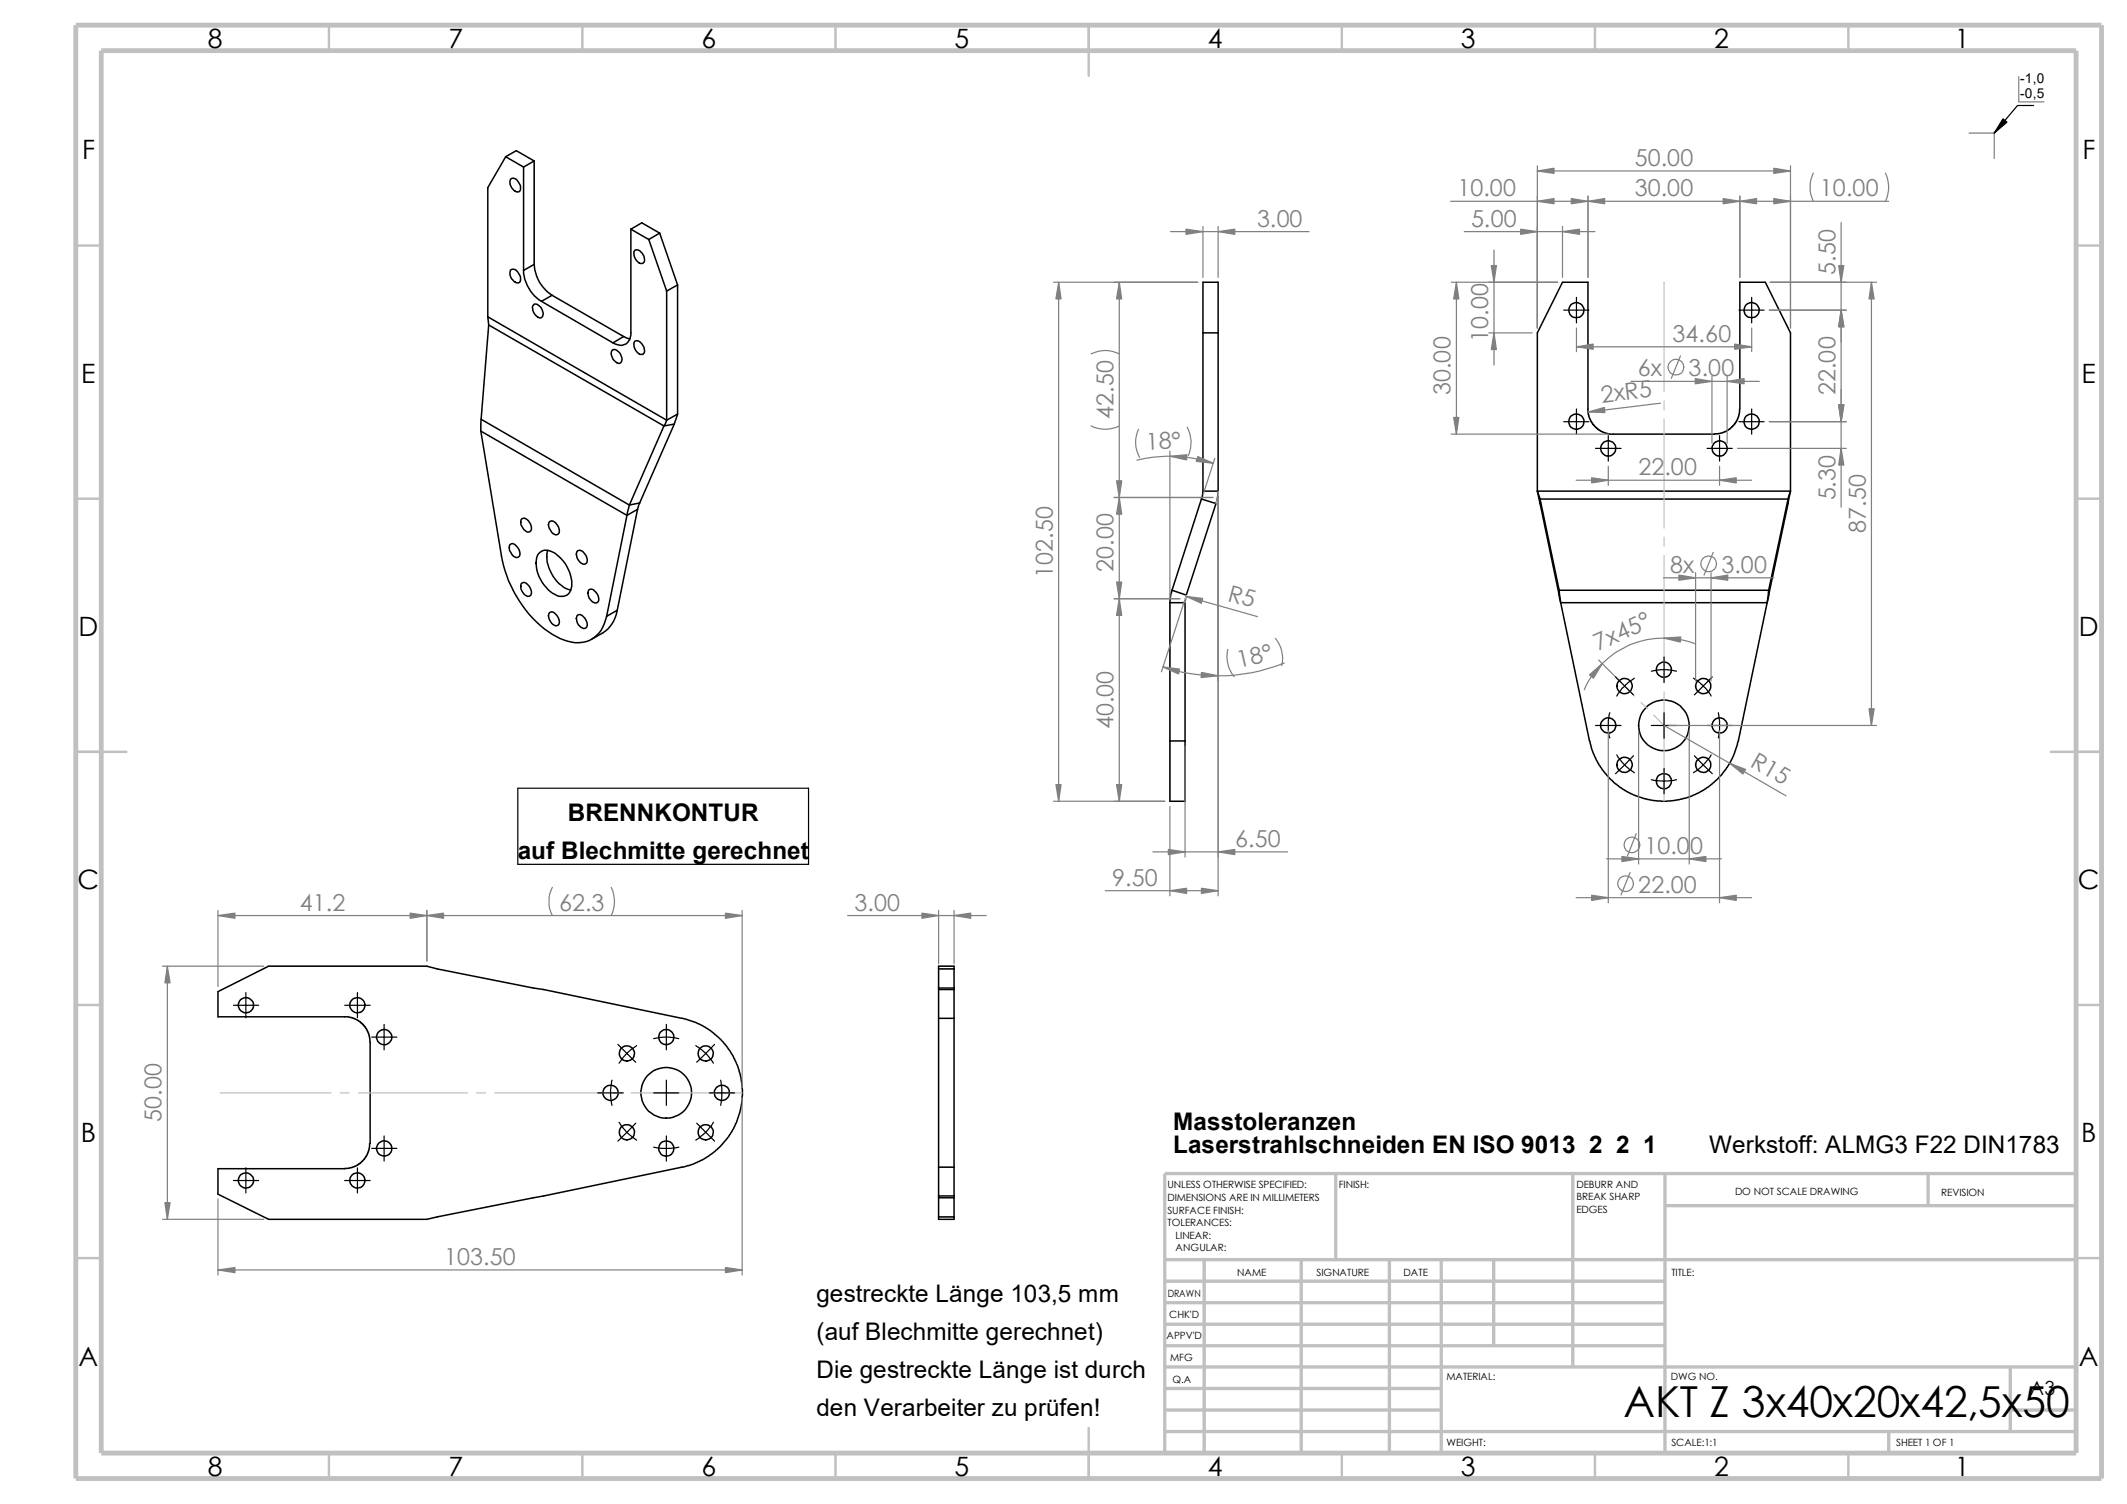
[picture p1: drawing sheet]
<svg xmlns="http://www.w3.org/2000/svg" width="297mm" height="210mm" viewBox="0 0 297 210" stroke-linecap="round" stroke-linejoin="round" font-family="sans-serif">
<g fill="none" stroke="#c0c0c0" stroke-width=".34">
<path d="M45.9 3.5v3.6M81.3 3.5v3.6M116.7 3.5v3.6M152 3.5v7.1M187.4 3.5v3.6M222.7 3.5v3.6M258.1 3.5v3.6M10.6 34.3h3.5M289.9 34.3h3.6M10.6 69.6h3.5M289.9 69.6h3.6M10.6 105h7.1"/>
<path d="M286.4 105h7.1M10.6 140.3h3.5M289.9 140.3h3.6M10.6 175.7h3.5M289.9 175.7h3.6M152 199.4v7.1M45.9 202.9v3.6M81.3 202.9v3.6M116.7 202.9v3.6M187.4 202.9v3.6M222.7 202.9v3.6M258.1 202.9v3.6"/>
</g>
<g fill="none" stroke="#c0c0c0" stroke-width=".47">
<path d="M162.6 175.9h127.3M162.6 178.9h69.9M168.1 175.9v27M181.7 175.9v27M186.5 163.9v12M194 175.9v27M201.3 175.9v27M208.6 175.9v12M219.6 163.9v27M232.5 168.4h57.4M232.5 163.9v39M269.2 163.9v4.5"/>
<path d="M289.9 163.9h-127.3v39M162.6 184.9h69.9M162.6 187.9h69.9M162.6 199.9h127.3M162.6 181.9h69.9M162.6 190.9h127.3M162.6 193.9h38.7M162.6 196.9h38.7M263.7 199.9v3M280.7 196.9h9.2M280.7 190.9v9"/>
</g>
<path d="M10.6 3.5h282.9v203h-282.9zM14.1 7.1h275.8v195.8h-275.8z" fill="none" stroke="#c0c0c0" stroke-width=".68" stroke-linecap="butt"/>
<g fill="none" stroke="#000" stroke-width=".21">
<path d="M70.6 21.9l-2.5 4.3v18M70.6 21.9l2.5 1.4M70.6 21.9l1.5-.9 2.5 1.5M71.3 25a.8 .8 0 0 1 1.2 .6 .72 .72 0 0 1-.2 1.2 1.35 1.35 0 0 1-1-1.8zM71.3 37.7a.8 .8 0 0 1 1.2 .6 .72 .72 0 0 1-.2 1.2 1.35 1.35 0 0 1-1-1.8zM73.1 23.3v14.5M73.1 37.8a5.4 5.4 0 0 0 2.5 4.3M74.6 36.9a5.4 5.4 0 0 0 2.5 4.3M74.6 22.5l-1.5 .8M74.6 36.9l-1.5 .9M74.6 22.5v14.4M88.1 32v14.4a1.49 1.49 0 0 1-.6 1.5 1.49 1.49 0 0 1-1.6 .1l-.3-.1"/>
<path d="M88.1 32l2.5 1.4M88.1 32l1.5-.9 2.5 1.5M88.6 35l.1-.1a1.29 1.29 0 0 1 1.3 1.5 .58 .58 0 0 1-.5 .4 .58 .58 0 0 1-.6-.4l-.3-.6-.1-.6zM90.6 33.4l2.5 7.2M92.1 32.6l-1.5 .8M92.1 32.6l2.5 7.2M94.6 39.8l-1.5 .8M94.6 39.8v18M67.2 58.5l-.1 1.7M67.2 58.5l20.7 12M68.1 44.2l.1 1.2M68.1 44.2l25 14.5"/>
<path d="M68.2 45.4l-1 13.1M68.2 45.4l24.5 14.1M74.5 42.5a1.24 1.24 0 0 1 1.3 1.5v.2a.47 .47 0 0 1-.4 .2 .47 .47 0 0 1-.5-.2 1.27 1.27 0 0 1-.4-1.7zM75.6 42.1l10 5.8M77.1 41.2l-1.5 .9M77.1 41.2l10 5.8M85.4 49a.6 .6 0 0 1 1 .1 1.1 1.1 0 0 1 .2 1.6 1.31 1.31 0 0 1-1.2-1.7zM87.1 47l.9 .3M87.1 47l-1.5 .9M88.6 47.7l.1-.1a1.29 1.29 0 0 1 1.3 1.5 .58 .58 0 0 1-.5 .4 .58 .58 0 0 1-.6-.4l-.3-.6-.1-.6zM92.7 59.5l-4.8 11M93.1 58.7l-.4 .8"/>
<path d="M93.1 40.6v18.1M94.1 59.2l-1.4 .3M94.1 59.2l-4.8 11M94.6 57.8l-.5 1.4M94.6 57.8l-1.5 .9M168 46.5h2.1M242.9 57.1l-.1 1.1-.6 1-.8 .8-.9 .5-.6 .1h-15.2l-.8-.2-.7-.4-1-1.1-.5-1.3v-18.2h-3.5l-3.5 7.1v22.1M243 57.1v-17.7h3.5l3.5 7.1v22.1M67.1 60.2l2.9 17.4a16.8 16.8 0 0 0 7.1 11 5.6 5.6 0 0 0 5.5 .7 4.5 4.5 0 0 0 2.1-3.2M67.1 60.2l20.4 11.8M71.3 76a.71 .71 0 0 1 .9 .4 .98 .98 0 0 1 .1 1.4l-.1 .1a1.48 1.48 0 0 1-1-1.8zM72.9 72.4a.97 .97 0 0 1 1.2 .8l.1 .2a.53 .53 0 0 1-.1 .8 .53 .53 0 0 1-.8-.1 1.23 1.23 0 0 1-.4-1.7z"/>
<path d="M75.3 77.2a1.7 1.7 0 0 1 2.2 .1 5.6 5.6 0 0 1 2.3 4.6 1.44 1.44 0 0 1-.8 1.3 1.44 1.44 0 0 1-1.5-.2 5 5 0 0 1-2.5-5.4zM76.5 76.8a5.1 5.1 0 0 0 2.2 5.2l1 .4M76.7 72.9a.73 .73 0 0 1 1.2 .5l.2 .4a.54 .54 0 0 1-.1 .8 .54 .54 0 0 1-.8-.1 1.47 1.47 0 0 1-.5-1.6zM80.6 76.9a.83 .83 0 0 1 1.1 .6l.3 .4a.54 .54 0 0 1-.1 .8 .54 .54 0 0 1-.8-.1 1.37 1.37 0 0 1-.5-1.7zM87.5 72l-2.8 14.1M87.9 70.5l-.4 1.5M89 71.1l-1.5 .9M89 71.1l-2.8 14.1M89.3 70.2l-.3 .9M89.3 70.2l-1.4 .3M167.8 69.7l2 .6M167.8 69.7l-4.1 12.7"/>
<path d="M168 68.6l-.2 1.1M168 68.6h2.1M168 68.6v-29.2h2.1v29.2M169.8 70.3l-4.1 12.8M170.1 68.6l-.1 1.2-.2 .5M214.7 68.6l.4 1.1M214.7 68.6l.4 1.7M214.7 68.6h35.3M215.1 69.7l2.6 12.7M215.1 70.3l2.6 12.8M215.1 69.7v.6M215.1 69.7h34.6"/>
<path d="M249.7 69.7l-2.7 12.7M249.7 69.7v.6M249.7 70.3l-2.7 12.8M250 68.6l-.3 1.1M250 68.6l-.3 1.7M72.9 81.4a.71 .71 0 0 1 .9 .4 .98 .98 0 0 1 .2 1.4 1.08 1.08 0 0 1-1.2-.9l-.1-.6zM76.7 85.6l.1-.1a.71 .71 0 0 1 .9 .4 .98 .98 0 0 1 .2 1.4 1.08 1.08 0 0 1-1.2-.9l-.1-.4zM80.6 85.9a.98 .98 0 0 1 1.3 .8l.1 .2a.54 .54 0 0 1-.1 .7 .54 .54 0 0 1-.8 0 1.37 1.37 0 0 1-.5-1.7zM82.3 82.3a.74 .74 0 0 1 .9 .4 .98 .98 0 0 1 .2 1.5 1.12 1.12 0 0 1-1.3-1.2v-.2zM86.2 85.2a4.5 4.5 0 0 1-2 3.2l-1.6 .8M86.2 85.2l-1.5 .9M163.4 84.2h2.1"/>
<path d="M163.4 84.2v19.3M163.7 82.4l-.3 1.8M163.7 82.4l2 .7M165.5 84.2v19.3M165.7 83.1l-.2 1.1M217.7 82.4l.2 1.8M217.7 83.1l.2 1.1M217.7 82.4h29.3M217.7 82.4v.7M217.9 84.2h28.9M217.9 84.2l4.1 19.3M246.8 84.2l-4.2 19.7-.7 2-.9 1.5-.7 .9-1.7 1.6-1 .6-1.3 .6-1.5 .5-1.5 .2h-2.3l-1.3-.3-1.6-.5-1.2-.6-1.3-1-1.5-1.5-1.2-1.8-.5-1.2-.4-1.5"/>
<path d="M247 82.4l-.2 1.8M247 83.1l-.2 1.1M247 82.4v.7M163.4 103.5h2.1M163.4 103.5v8.4h2.1v-8.4M131.1 138.2h2.1M131.1 138h2.1M131.1 135.3h2.1M51.6 159.7l-.1 1-.6 1.1-.8 .8-.9 .4-.6 .2h-18.2v3.6l7.1 3.5h22.1l35.9-7.4 2.2-.8 1.7-1 1.1-.9 1.5-1.8 .8-1.6 .7-2.3 .2-2.4-.2-1.6-.5-1.8-.4-.8-.7-1.1-.7-1-.6-.7-1.4-1.2-2-1.1-1.9-.6-19.4-4-14.9-2.9-1.4-.4h-22.1l-7.1 3.6v3.5h18.2l.9 .2 .9 .6 .6 .6 .4 .7 .2 .7 .1 .7v14.2M131.1 142.2v20.8M131.1 142.2v-7.3h2.1v7.3M131.1 142.2h2.1"/>
<path d="M133.2 142.2v20.8M131.1 163v7.3h2.1v-7.3M131.1 163h2.1M131.1 167h2.1M131.1 167.3h2.1M131.1 169.9h2.1"/>
<circle cx="220.1" cy="58.9" r="1.06"/>
<circle cx="220.1" cy="43.3" r="1.05"/>
<circle cx="244.6" cy="58.9" r="1.06"/>
<circle cx="244.6" cy="43.3" r="1.05"/>
<circle cx="224.6" cy="62.6" r="1.06"/>
<circle cx="240.1" cy="62.6" r="1.05"/>
<circle cx="226.9" cy="95.8" r="1.06"/>
<circle cx="232.4" cy="93.5" r="1.06"/>
<circle cx="237.8" cy="95.8" r="1.07"/>
<circle cx="224.6" cy="101.3" r="1.06"/>
<circle cx="226.9" cy="106.8" r="1.05"/>
<circle cx="232.3" cy="101.3" r="3.5"/>
<circle cx="232.4" cy="109.1" r="1.05"/>
<circle cx="237.8" cy="106.8" r="1.06"/>
<circle cx="240.1" cy="101.3" r="1.07"/>
<circle cx="34.3" cy="140.4" r="1.05"/>
<circle cx="49.9" cy="140.4" r="1.06"/>
<circle cx="53.6" cy="144.8" r="1.06"/>
<circle cx="85.3" cy="152.6" r="1.07"/>
<circle cx="87.5" cy="158.1" r="1.06"/>
<circle cx="87.5" cy="147.1" r="1.06"/>
<circle cx="93" cy="152.6" r="3.5"/>
<circle cx="93" cy="144.8" r="1.06"/>
<circle cx="98.5" cy="158.1" r="1.06"/>
<circle cx="98.5" cy="147.1" r="1.06"/>
<circle cx="100.8" cy="152.6" r="1.06"/>
<circle cx="34.3" cy="164.8" r="1.05"/>
<circle cx="49.9" cy="164.8" r="1.06"/>
<circle cx="53.6" cy="160.4" r="1.05"/>
<circle cx="93" cy="160.4" r="1.05"/>
</g>
<g fill="none" stroke="#808080" stroke-width=".17">
<path d="M275 18.6h3.5v3.5M281.9 10.7v3.5h3.5M147.1 39.4h20.2M147.8 39.4v72.5M156.3 39.4v72.5M163.4 32.3h19.4M168 31.6v7.1M170.1 31.6v7.1M202.6 28.1h61.1M202.6 39.4h14.9M203.4 39.4v21.2M204.5 32.3h18.2"/>
<path d="M208.6 34.9v16.1M214.7 23.2v22.6M214.7 23.9h35.3M218.2 31.6v7.1M221.7 27.4v11.3M243 27.4v11.3M247.2 39.4h14.8M250 23.2v22.6M253.2 24.2a4.8 4.8 0 0 0 0 3.9M257.1 31.1v39.7M261.3 39.4v61.9M263.3 24.2a4.4 4.4 0 0 1 0 3.9"/>
<path d="M152.4 49.4a4.4 4.4 0 0 1 3.9 0M152.4 59.5a4.4 4.4 0 0 0 3.9 0M159 59.9a4.4 4.4 0 0 0 .1 4M165.8 59.6a4.4 4.4 0 0 1 .1 4M207.9 46.5h6.1M220.1 45.8v3.3M220.1 48.4h24.5M227.8 53.3h17.9M231.9 56.3l-10.1 1.2M234.7 49.7l-1.3 3.1M239.1 52.5v9.4M241.2 52.5v9.4"/>
<path d="M244.6 45.8v3.3M247.1 43.3h10.7M247.1 58.9h10.7M155.6 69.5h13.8M158.8 64.3a19.4 19.4 0 0 1 10.6 .4M163.4 63v20.5M169.6 64l-1.6 5M170.1 69.3v55.8M202.6 60.6h22M220.1 67.1h24.5M224.6 65.1v2.7M236.8 80v15.1"/>
<path d="M238.9 80v15.1M239.2 77.1l-1.2 3.2M240.1 65.1v2.7M242.6 62.6h15.2M155.6 83.6h9.2M165.4 83.8l-3.2 10M165.6 83.3l10 2.8M171.4 90.7a4.5 4.5 0 0 0 .9 3.8M178.1 89.2a4.5 4.5 0 0 1 .9 3.8M179.3 92.6a24.8 24.8 0 0 1-16.9 .5M223.2 92.2l3.2 3.1M232.3 80.7h15.4"/>
<path d="M236.7 89.9a12.1 12.1 0 0 0-15.5 6.4M147.1 111.9h15.5M161 119h18.8M163.4 112.6v12.5M165.5 104.2v15.5M224.3 119.9h16.1M224.6 102v24.1M228.5 116.4l-1.3 3.1M228.8 102v18.6M232.4 101.3l17 9.8M233 101.3h29M235.9 102v18.6"/>
<path d="M240.1 102v24.1M22.7 134.9h14.1M23.4 134.9v35.4M30.4 127.1v10.7M30.4 127.8h73.2M59.6 127.1v7.1M77.1 123.9a4.4 4.4 0 0 0 0 3.9M85.3 123.9a4.4 4.4 0 0 1 0 3.9M103.6 127.1v24.8M118.4 127.8h19.3M131.1 127.1v7.5M133.2 127.1v7.5"/>
<path d="M154.3 124.4h15.8M220.1 125.3h24.5M227.6 121.8l-1.2 3.2M103.6 153.3v24.8M22.7 170.3h14.1M30.4 167.4v10.7M30.4 177.3h73.2"/>
<circle cx="234" cy="51.3" r="1.1"/>
<circle cx="238.6" cy="78.7" r="1.09"/>
<circle cx="227.9" cy="118" r="1.1"/>
<circle cx="227" cy="123.4" r="1.09"/>
</g>
<g fill="none" stroke="#c0c0c0" stroke-width=".17">
<path d="M232.4 39.4v15.3M232.4 56v1.2M232.4 58.5v15.2M170.1 68.6v.9l-.3 .8M232.4 75v1.3M232.4 77.6v15.2M165.7 83.1l-.2 .5v.6M226.9 95.8l1.4 1.4M229.2 98.1l.8 .9M230.9 99.9l1.5 1.4M232.4 94.1v1.2M232.4 96.6v15.3"/>
<path d="M30.7 152.6h15.5M47.5 152.6h1.3M50 152.6h15.3M66.5 152.6h1.3M69.1 152.6h15.2M85.6 152.6h1.3M88.1 152.6h15.5"/>
</g>
<g fill="#808080" stroke="#808080" stroke-width=".17">
<path d="M232.4 89.1l2.3-.2v.8z"/>
<path d="M222 94.2l1.7-1.5-1.2 2z"/>
<path d="M101.3 177l2.3 .3-2.3 .4z"/>
<path d="M30.4 177.3l2.4-.3v.7z"/>
<path d="M59.6 127.8l2.3-.3v.7z"/>
<path d="M101.3 127.5l2.3 .3-2.3 .4z"/>
<path d="M156.3 83.6l.3 2.3h-.7z"/>
<path d="M155.9 109.6h.7l-.3 2.3z"/>
<path d="M156.3 69.5l.3 2.3h-.7z"/>
<path d="M155.9 81.3h.7l-.3 2.3z"/>
<path d="M155.9 67.1h.7l-.3 2.4z"/>
<path d="M156.3 39.4l.3 2.3h-.7z"/>
<path d="M203.4 39.4l.3 2.3h-.7z"/>
<path d="M261 99h.7l-.4 2.3z"/>
<path d="M203 58.3h.7l-.3 2.3z"/>
<path d="M261.3 39.4l.4 2.3h-.7z"/>
<path d="M238.9 80.7l2.4-.4v.7z"/>
<path d="M220.1 48.4l2.4-.4v.8z"/>
<path d="M234.4 80.3l2.4 .4-2.4 .3z"/>
<path d="M242.2 48l2.4 .4-2.4 .4z"/>
<path d="M241.6 106.6l2.2 .8-.4 .7z"/>
<path d="M226.5 119.6l2.3 .3-2.3 .4z"/>
<path d="M235.9 119.9l2.3-.3v.7z"/>
<path d="M222.2 125l2.4 .3-2.4 .4z"/>
<path d="M240.1 125.3l2.3-.3v.7z"/>
<path d="M221.7 28.1l2.4-.4v.7z"/>
<path d="M240.6 27.7l2.4 .4-2.4 .3z"/>
<path d="M219.4 27.7l2.3 .4-2.3 .3z"/>
<path d="M214.7 28.1l2.3-.4v.7z"/>
<path d="M243 28.1l2.3-.4v.7z"/>
<path d="M247.7 27.7l2.3 .4-2.3 .3z"/>
<path d="M247.7 23.5l2.3 .4-2.3 .3z"/>
<path d="M214.7 23.9l2.3-.4v.7z"/>
<path d="M208.6 46.5l.4 2.3h-.8z"/>
<path d="M208.2 37.1h.8l-.4 2.3z"/>
<path d="M212.3 32l2.4 .3-2.4 .4z"/>
<path d="M256.8 37.1h.7l-.4 2.3z"/>
<path d="M218.2 32.3l2.4-.3v.7z"/>
<path d="M257.1 43.3l.4 2.3h-.7z"/>
<path d="M257.1 62.6l.4 2.3h-.7z"/>
<path d="M256.8 56.5h.7l-.4 2.4z"/>
<path d="M221.8 57.5l2.2-.6 .1 .7z"/>
<path d="M236.7 52.9l2.4 .4-2.4 .3z"/>
<path d="M241.2 53.3l2.3-.4v.7z"/>
<path d="M222.2 66.7l2.4 .4-2.4 .3z"/>
<path d="M240.1 67.1l2.3-.4v.7z"/>
<path d="M23 167.9h.7l-.3 2.4z"/>
<path d="M23.4 134.9l.3 2.3h-.7z"/>
<path d="M30.4 127.8l2.4-.3v.7z"/>
<path d="M57.3 127.5l2.3 .3-2.3 .4z"/>
<path d="M170.1 119l2.3-.4v.7z"/>
<path d="M167.8 124l2.3 .4-2.3 .4z"/>
<path d="M165.6 83.3l2.3 .3-.1 .6z"/>
<path d="M163.4 124.4l2.3-.4v.8z"/>
<path d="M167.8 93.9l2.3 .5-2.4 .2z"/>
<path d="M162.4 93.1l2.3 .3-.2 .7z"/>
<path d="M163.4 63.7l2.3-.2v.7z"/>
<path d="M170.1 32.3l2.3-.3v.7z"/>
<path d="M167.3 63.8l2.1 .9-2.4-.3z"/>
<path d="M165.6 32l2.4 .3-2.4 .4z"/>
<path d="M163.2 118.6l2.3 .4-2.3 .3z"/>
<path d="M147.8 39.4l.4 2.3h-.8z"/>
<path d="M147.4 109.6h.8l-.4 2.3z"/>
<path d="M133.2 127.8l2.4-.3v.7z"/>
<path d="M128.7 127.5l2.4 .3-2.4 .4z"/>
</g>
<g fill="none" stroke="#000" stroke-width=".17">
<path d="M284 14.7h-2.3l-3.2 3.9M218.4 58.9h3.5M218.4 43.3h3.5M220.1 41.5v3.6M220.1 57.1v3.5M242.8 58.9h3.5M242.8 43.3h3.5M244.6 41.5v3.6M244.6 57.1v3.5M222.8 62.6h3.6M224.6 60.8v3.6M238.4 62.6h3.5"/>
<path d="M240.1 60.8v3.6M224.8 99.5a7.4 7.4 0 0 0 0 3.5M225.6 94.5l2.5 2.5M228.2 94.7a8 8 0 0 0-2.4 2.5M230.6 93.7a7.4 7.4 0 0 1 3.5 0M232.4 91.7v3.6M232.4 99.5v3.6M236.5 94.7a8 8 0 0 1 2.4 2.5M239.1 94.5l-2.5 2.5M239.9 99.5a9.2 9.2 0 0 1 0 3.5M72.3 110.1h40.6v10.6h-40.6zM222.8 101.3h3.6"/>
<path d="M225.8 105.4l1.1 1.4M226.9 106.8l-1.3 1.2M226.9 106.8l1.3 1.1M228.1 105.5l-1.2 1.3M230.6 108.9a7.4 7.4 0 0 0 3.5 0M230.6 101.3h3.5M232.4 107.3v3.5M236.6 105.5l1.2 1.3M237.8 106.8l1.3 1.2M237.8 106.8l-1.3 1.1M238.4 101.3h3.5M238.9 105.4l-.3 .6-.8 .8"/>
<path d="M34.3 138.6v3.5M49.9 138.6v3.5M32.6 140.4h3.5M48.1 140.4h3.6M51.9 144.8h3.5M53.6 143v3.6M53.6 158.6v3.5M83.5 152.6h3.5M85.5 150.8a7.4 7.4 0 0 0 0 3.5M86.3 145.8l2.5 2.5M86.4 156.7l1.1 1.4M87.5 158.1l-1.2 1.2"/>
<path d="M87.5 158.1l1.4 1.1M88.8 156.8l-1.3 1.3M88.9 146a8.5 8.5 0 0 0-2.5 2.5M91.3 152.6h3.5M91.3 145a7.4 7.4 0 0 1 3.5 0M93 143v3.6M93 150.8v3.5M93 158.6v3.5M97.2 146l1.4 1.1M97.3 156.8l2.5 2.5M98.6 147.1l-1.3 1.2M98.6 147.1l.7 .8 .3 .6"/>
<path d="M99.1 152.6h3.5M99.6 156.7a6.9 6.9 0 0 1-2.4 2.5M99.8 145.8l-1.2 1.3M100.6 150.8a9.2 9.2 0 0 1 0 3.5M32.6 164.8h3.5M34.3 163.1v3.5M48.1 164.8h3.6M49.9 163.1v3.5M51.9 160.4h3.5M91.3 160.2a9.2 9.2 0 0 0 3.5 0"/>
</g>
<path d="M279.7 16.6l.5 .5-1.7 1.5z" fill="#000" stroke="#000" stroke-width=".17"/>
<text font-size="6" x="226.7" y="197.9">AKT Z 3x40x20x42,5x50</text>
<g font-size="3.7">
<text x="29" y="6.7">8</text>
<text x="62.6" y="6.7">7</text>
<text x="98" y="6.7">6</text>
<text x="133.3" y="6.7">5</text>
<text x="168.7" y="6.7">4</text>
<text x="204" y="6.7">3</text>
<text x="239.4" y="6.7">2</text>
<text x="273" y="6.7">1</text>
<text x="11.5" y="22.1">F</text>
<text x="290.8" y="22.1">F</text>
<text x="11.3" y="53.4">E</text>
<text x="290.7" y="53.4">E</text>
<text x="11" y="88.8">D</text>
<text x="290.3" y="88.8">D</text>
<text x="10.8" y="124.1">C</text>
<text x="290.2" y="124.1">C</text>
<text x="11.3" y="159.5">B</text>
<text x="290.6" y="159.5">B</text>
<text x="11" y="190.8">A</text>
<text x="290.3" y="190.8">A</text>
<text x="29" y="206.2">8</text>
<text x="62.6" y="206.2">7</text>
<text x="98" y="206.2">6</text>
<text x="133.3" y="206.2">5</text>
<text x="168.7" y="206.2">4</text>
<text x="204" y="206.2">3</text>
<text x="239.4" y="206.2">2</text>
<text x="273" y="206.2">1</text>
</g>
<g font-size="3.4">
<text x="72.3" y="119.9">auf Blechmitte gerechnet</text>
<text x="79.3" y="114.6">BRENNKONTUR</text>
<text x="163.8" y="157.8">Masstoleranzen</text>
<text x="163.8" y="161">Laserstrahlschneiden EN ISO 9013 2 2 1</text>
<text x="238.7" y="161">Werkstoff: ALMG3 F22 DIN1783</text>
<text x="114" y="181.8">gestreckte Länge 103,5 mm</text>
<text x="114" y="187.1">(auf Blechmitte gerechnet)</text>
<text x="114" y="192.4">Die gestreckte Länge ist durch</text>
<text x="114" y="197.7">den Verarbeiter zu prüfen!</text>
</g>
<g font-size="3.3" fill="#808080">
<text x="228.3" y="23.2">50.00</text>
<text x="203.5" y="27.4">10.00</text>
<text x="228.3" y="27.4">30.00</text>
<text x="254.1" y="27.4">10.00</text>
<text x="175.5" y="31.7">3.00</text>
<text x="205.4" y="31.7">5.00</text>
<text x="256.3" y="38.4" transform="rotate(-90 256.3 38.4)">5.50</text>
<text x="207.8" y="47.8" transform="rotate(-90 207.8 47.8)">10.00</text>
<text x="233.6" y="47.8">34.60</text>
<text x="228.7" y="52.5">6x</text>
<text x="235.8" y="52.5">3.00</text>
<text x="155.5" y="58.5" transform="rotate(-90 155.5 58.5)">42.50</text>
<text x="202.6" y="55.2" transform="rotate(-90 202.6 55.2)">30.00</text>
<text x="223.7" y="56.3" transform="rotate(-7 223.7 56.3)">2xR5</text>
<text x="256.3" y="55.2" transform="rotate(-90 256.3 55.2)">22.00</text>
<text x="160" y="62.8" transform="rotate(-2 160 62.8)">18°</text>
<text x="228.8" y="66.4">22.00</text>
<text x="256.3" y="69.9" transform="rotate(-90 256.3 69.9)">5.30</text>
<text x="260.5" y="74.5" transform="rotate(-90 260.5 74.5)">87.50</text>
<text x="147" y="80.7" transform="rotate(-90 147 80.7)">102.50</text>
<text x="155.5" y="79.8" transform="rotate(-90 155.5 79.8)">20.00</text>
<text x="171.3" y="83.9" transform="rotate(15 171.3 83.9)">R5</text>
<text x="233.2" y="80">8x</text>
<text x="240.4" y="80">3.00</text>
<text x="173" y="93.3" transform="rotate(-13 173 93.3)">18°</text>
<text x="223.1" y="90.9" transform="rotate(-24 223.1 90.9)">7x45°</text>
<text x="155.5" y="101.8" transform="rotate(-90 155.5 101.8)">40.00</text>
<text x="244.2" y="106.9" transform="rotate(30 244.2 106.9)">R15</text>
<text x="172.5" y="118.3">6.50</text>
<text x="229.6" y="119.2">10.00</text>
<text x="155.3" y="123.7">9.50</text>
<text x="228.8" y="124.6">22.00</text>
<text x="41.9" y="127.2">41.2</text>
<text x="78.1" y="127.2">62.3</text>
<text x="119.3" y="127.2">3.00</text>
<text x="22.6" y="156.7" transform="rotate(-90 22.6 156.7)">50.00</text>
<text x="62" y="176.7">103.50</text>
</g>
<text font-size="2.7" x="283.5" y="194.8">A3</text>
<g font-size="1.9">
<text x="282.1" y="11.6">-1,0</text>
<text x="282.1" y="13.7">-0,5</text>
</g>
<g font-size="1.4">
<text x="163" y="165.9">UNLESS OTHERWISE SPECIFIED:</text>
<text x="163" y="167.7">DIMENSIONS ARE IN MILLIMETERS</text>
<text x="186.9" y="165.9">FINISH:</text>
<text x="220.1" y="165.9">DEBURR AND</text>
<text x="220.1" y="167.6">BREAK SHARP</text>
<text x="242.3" y="166.9">DO NOT SCALE DRAWING</text>
<text x="271.1" y="167">REVISION</text>
<text x="163" y="171.2">TOLERANCES:</text>
<text x="163" y="169.5">SURFACE FINISH:</text>
<text x="164.2" y="173">LINEAR:</text>
<text x="220.1" y="169.4">EDGES</text>
<text x="164.2" y="174.8">ANGULAR:</text>
<text x="172.8" y="178.2">NAME</text>
<text x="183.9" y="178.2">SIGNATURE</text>
<text x="196" y="178.2">DATE</text>
<text x="233.4" y="178.2">TITLE:</text>
<text x="163.1" y="181.1">DRAWN</text>
<text x="163.3" y="184.1">CHK'D</text>
<text x="162.9" y="187">APPV'D</text>
<text x="163.4" y="190.1">MFG</text>
<text x="163.7" y="193.1">Q.A</text>
<text x="202" y="192.7">MATERIAL:</text>
<text x="233.3" y="192.7">DWG NO.</text>
<text x="202" y="201.9">WEIGHT:</text>
<text x="233.4" y="202">SCALE:1:1</text>
<text x="264.8" y="202">SHEET 1 OF 1</text>
</g>
</svg>
